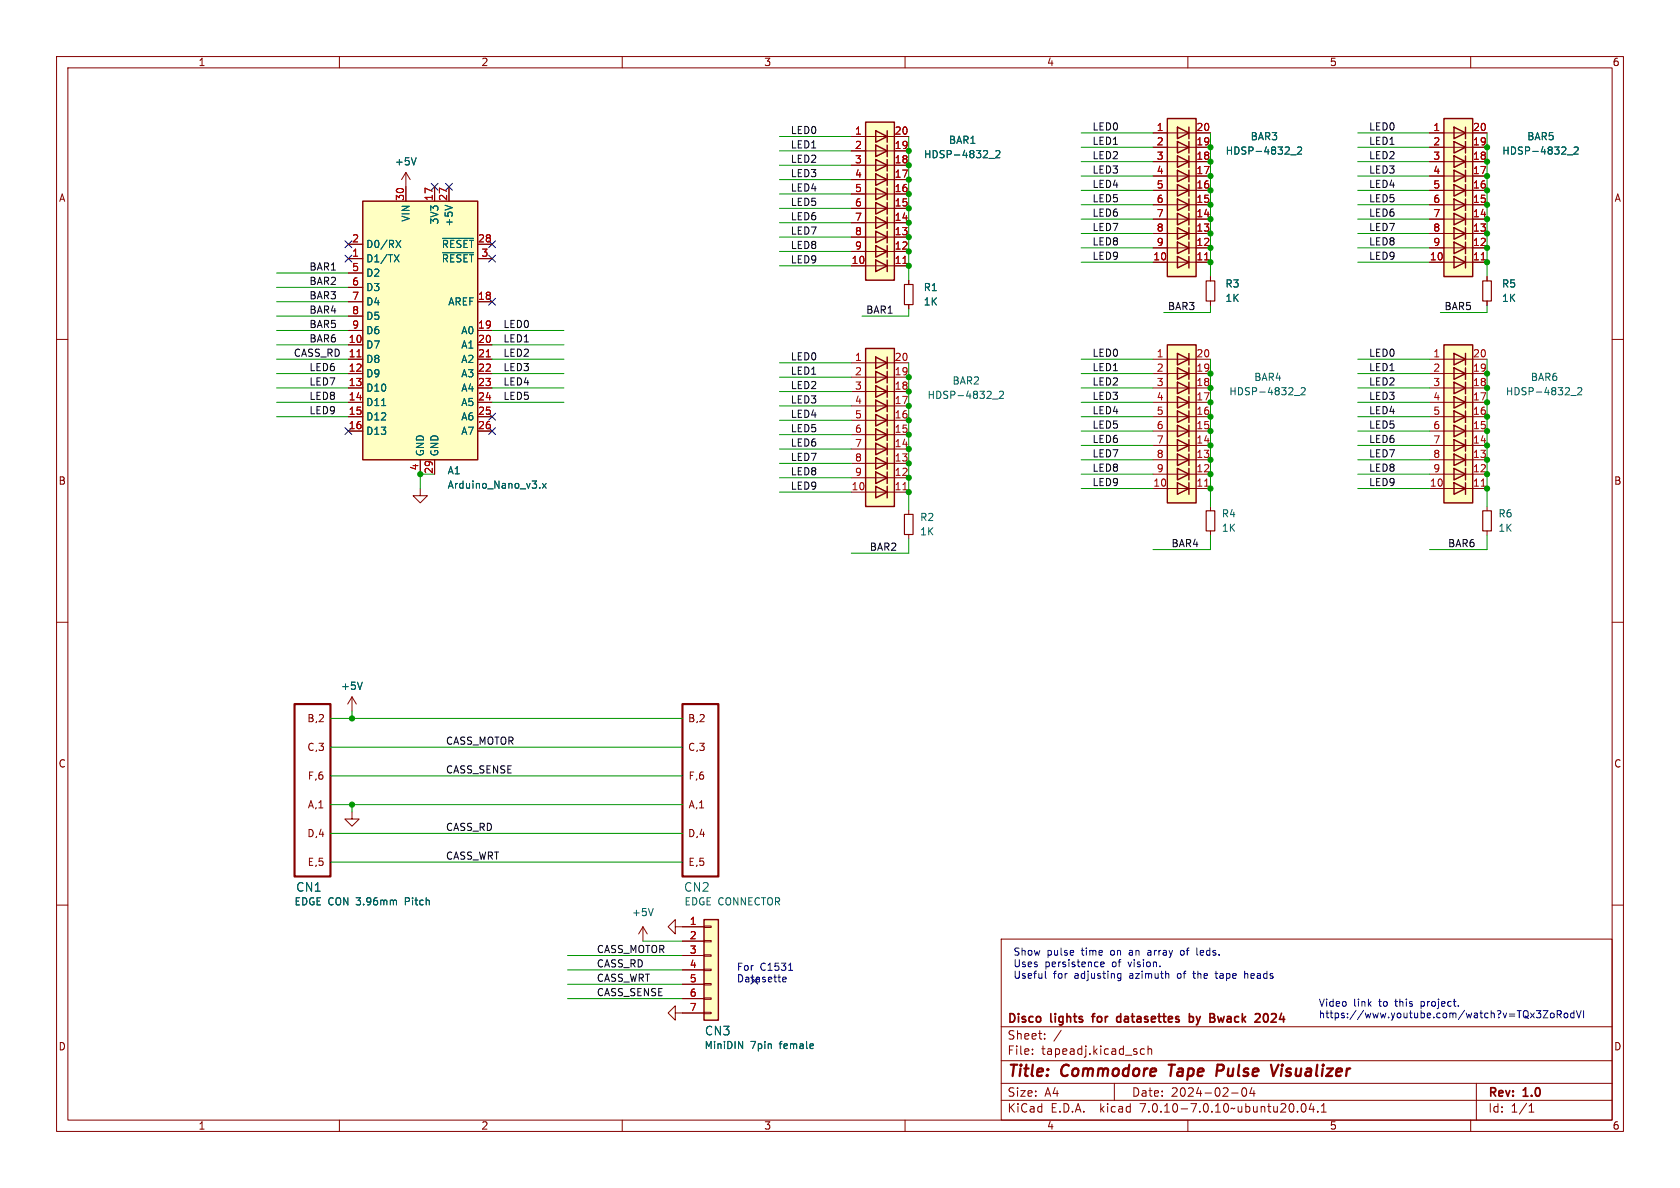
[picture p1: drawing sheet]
<svg xmlns="http://www.w3.org/2000/svg" width="297mm" height="210mm" viewBox="0 0 297 210" stroke-linecap="round" stroke-linejoin="round" font-family="sans-serif">
<g fill="none" stroke="#840000" stroke-width=".18">
<path d="M10 10h277v190h-277zM12 12h273v186h-273zM60 10v2M110 10v2M160 10v2M210 10v2M260 10v2M71.8 30.5v5.1M71.8 30.5l-.8 1.3M71.8 30.5l.7 1.3M76.8 33v2.6M79.4 33v2.6"/>
<path d="M150.5 39.4h10.2M150.5 34.3h10.2M150.5 29.2h10.2M150.5 26.7h10.2M150.5 24.1h10.2M150.5 36.8h10.2M150.5 31.8h10.2M203.8 38.7h10.2M203.8 33.7h10.2M203.8 28.6h10.2M203.8 26h10.2M203.8 23.5h10.2"/>
<path d="M203.8 36.2h10.2M203.8 31.1h10.2M252.7 38.7h10.2M252.7 33.7h10.2M252.7 28.6h10.2M252.7 26h10.2M252.7 23.5h10.2M252.7 36.2h10.2M252.7 31.1h10.2M10 60h2M61.6 45.7h2.5M61.6 53.3h2.5"/>
<path d="M61.6 58.4h2.5M61.6 43.2h2.5M61.6 48.3h2.5M61.6 50.8h2.5M61.6 55.9h2.5M84.5 45.7h2.5M84.5 53.3h2.5M84.5 58.4h2.5M84.5 43.2h2.5M150.5 47h10.2M150.5 44.5h10.2M150.5 41.9h10.2"/>
<path d="M160.7 49.5v.8M160.7 53.8v.8M203.8 46.4h10.2M203.8 43.8h10.2M203.8 41.3h10.2M214 48.9v.8M214 53.2v.8M252.7 46.4h10.2M252.7 43.8h10.2M252.7 41.3h10.2M262.9 48.9v.8M262.9 53.2v.8"/>
<path d="M285 60h2M61.6 61h2.5M61.6 63.5h2.5M61.6 66h2.5M61.6 68.6h2.5M61.6 71.1h2.5M61.6 73.7h2.5M61.6 76.2h2.5M84.5 61h2.5M84.5 63.5h2.5M84.5 66h2.5M84.5 68.6h2.5"/>
<path d="M84.5 71.1h2.5M84.5 73.7h2.5M84.5 76.2h2.5M150.5 79.4h10.2M150.5 74.3h10.2M150.5 69.2h10.2M150.5 66.7h10.2M150.5 64.1h10.2M150.5 76.8h10.2M150.5 71.8h10.2M203.8 63.5h10.2M203.8 66h10.2"/>
<path d="M203.8 68.6h10.2M203.8 71.1h10.2M203.8 73.7h10.2M203.8 76.2h10.2M203.8 78.7h10.2M252.7 63.5h10.2M252.7 66h10.2M252.7 68.6h10.2M252.7 71.1h10.2M252.7 73.7h10.2M252.7 76.2h10.2M252.7 78.7h10.2"/>
<path d="M74.3 86.4v1.2h1.3l-1.3 1.3-1.3-1.3h1.3M74.3 81.3v2.5M76.8 81.3v2.5M150.5 87h10.2M150.5 84.5h10.2M150.5 81.9h10.2M160.7 90.2v.7M160.7 94.5v.8M203.8 86.4h10.2M203.8 83.8h10.2M203.8 81.3h10.2M214 89.5v.8"/>
<path d="M214 93.9v.7M252.7 86.4h10.2M252.7 83.8h10.2M252.7 81.3h10.2M262.9 89.5v.8M262.9 93.9v.7M10 110h2M285 110h2M62.2 123.2l-.7 1.3M62.2 123.2v2.5M62.2 123.2l.8 1.3M10 160h2"/>
<path d="M62.2 143.5v1.3h1.3l-1.3 1.3-1.2-1.3h1.2M285 160h2M113.7 163.8l-.8 1.3M113.7 163.8v2.6M113.7 163.8l.7 1.3M119.4 163.8v-1.2l-1.3 1.2 1.3 1.3v-1.3h5.1M119.4 179.1v-1.3l-1.3 1.3 1.3 1.2v-1.2h5.1M120.6 166.4h3.9M120.6 168.9h3.9M120.6 171.5h3.9M120.6 174h3.9M120.6 176.5h3.9"/>
<path d="M124.5 178.9h1.2v.3h-1.2zM124.5 176.4h1.2v.3h-1.2zM124.5 173.9h1.2v.2h-1.2zM124.5 171.3h1.2v.3h-1.2zM124.5 168.8h1.2v.2h-1.2zM124.5 166.2h1.2v.3h-1.2zM124.5 163.7h1.2v.3h-1.2zM177 166h108v32h-108zM60 198v2M110 198v2M160 198v2M177 194.5h108"/>
<path d="M177 191.5h108M177 187.5h108M177 181.5h108M182.5 186.3v.1M182.5 185.5v.1M184.7 183.6v.1M184.7 182.8v.1M187.6 182.1l-1.3 2M197 191.5v3M202.3 185.5l-.4-.1-.3 .3v.4l.1 .2h.6M203 185.5l.2-.1 .3 .1 .1 .9M203 184.9v1.5"/>
<path d="M210 198v2M217.7 193.2h1.2M219.7 192.4l.2-.1a.81 .81 0 0 1 .6 .6 .81 .81 0 0 1-.3 .8l-.2 .1a.81 .81 0 0 1-.3-1.4zM221.3 192.2l-.3 1.1h.9M221.7 192.8v1M229.4 196.5v.1M230.2 195.2l.2-.1a.81 .81 0 0 1 .6 .6 .81 .81 0 0 1-.3 .8l-.2 .1a.81 .81 0 0 1-.3-1.4zM231.8 195l-.3 1.1h.9M232.2 195.6v1M233 196.5v.1M233.6 196.6h.9M233.6 195.5l.4-.4v1.5"/>
<path d="M260 198v2M261 191.5v6.5M270.3 196.6h.9M270.3 195.5l.4-.4v1.5"/>
</g>
<path d="M206.6 188.2h1.1M207.2 188.2l-.3 2M216 188.2h-.7l-.3 2M216.1 189.2l-1 .1M226 188.2l-.9 2M226.6 188.9l-.2 1.3M226.7 188.2v.2M226.7 188.2l-.1 .1 .1 .1M226.7 188.2l.1 .1-.1 .1" fill="none" stroke="#840000" stroke-width=".4"/>
<path d="M193 179.7h.6M198.1 179.8l-.4-.1-.3 .3v.4l.2 .2h.5M210.3 179.8l.4-.1 .3 .3v.4l-.2 .2h-.5M210.3 179.2v1.5M211.5 179.7l.3 1M215.3 179.7l.3 1 .2-.7M223.7 179.2a.81 .81 0 0 1 .6 .6 .81 .81 0 0 1-.3 .8l-.3 .1M211.6 181.1l-.1 .1" fill="none" stroke="#840000" stroke-width=".3"/>
<g fill="#ffffc2" stroke="#ffffc2" stroke-width=".18">
<path d="M64.1 35.6h20.4v45.7h-20.4z"/>
<path d="M153 61.6h5.1v27.9h-5.1z"/>
<path d="M206.4 21h5.1v27.9h-5.1z"/>
<path d="M124.5 162.6h2.5v17.7h-2.5z"/>
<path d="M206.4 61h5.1v27.9h-5.1z"/>
<path d="M255.3 61h5v27.9h-5z"/>
<path d="M255.3 21h5v27.9h-5z"/>
<path d="M153 21.6h5.1v27.9h-5.1z"/>
</g>
<g fill="none" stroke="#840000" stroke-width=".25">
<path d="M64.1 35.6h20.4v45.7h-20.4zM153 21.6h5.1v27.9h-5.1zM154.8 38.4l2 1-2 1zM154.8 35.8l2 1-2 1zM154.8 33.3l2 1-2 1zM154.8 30.7l2 1.1-2 1zM154.8 28.2l2 1-2 1zM154.8 25.7l2 1-2 1zM154.8 23.1l2 1-2 1zM156.8 23.1v2M156.8 25.7v2M156.8 28.2v2"/>
<path d="M156.8 30.7v2.1M156.8 33.3v2M156.8 35.8v2M156.8 38.4v2M206.4 21h5.1v27.9h-5.1zM208.2 37.7l2 1-2 1.1zM208.2 35.2l2 1-2 1zM208.2 32.6l2 1.1-2 1zM208.2 30.1l2 1-2 1zM208.2 27.6l2 1-2 1zM208.2 25l2 1-2 1.1zM208.2 22.5l2 1-2 1z"/>
<path d="M210.2 22.5v2M210.2 25v2.1M210.2 27.6v2M210.2 30.1v2M210.2 32.6v2.1M210.2 35.2v2M210.2 37.7v2.1M255.3 21h5v27.9h-5zM257 37.7l2.1 1-2.1 1.1zM257 35.2l2.1 1-2.1 1zM257 32.6l2.1 1.1-2.1 1zM257 30.1l2.1 1-2.1 1z"/>
<path d="M257 27.6l2.1 1-2.1 1zM257 25l2.1 1-2.1 1.1zM257 22.5l2.1 1-2.1 1zM259.1 22.5v2M259.1 25v2.1M259.1 27.6v2M259.1 30.1v2M259.1 32.6v2.1M259.1 35.2v2M259.1 37.7v2.1M154.8 46l2 1-2 1zM154.8 43.4l2 1.1-2 1z"/>
<path d="M154.8 40.9l2 1-2 1zM156.8 40.9v2M156.8 43.4v2.1M156.8 46v2M208.2 45.3l2 1.1-2 1zM208.2 42.8l2 1-2 1zM208.2 40.3l2 1-2 1zM210.2 40.3v2M210.2 42.8v2M210.2 45.3v2.1M257 45.3l2.1 1.1-2.1 1zM257 42.8l2.1 1-2.1 1z"/>
<path d="M257 40.3l2.1 1-2.1 1zM259.1 40.3v2M259.1 42.8v2M259.1 45.3v2.1M153 61.6h5.1v27.9h-5.1zM154.8 78.4l2 1-2 1zM154.8 75.8l2 1-2 1.1zM154.8 73.3l2 1-2 1zM154.8 70.7l2 1.1-2 1zM154.8 68.2l2 1-2 1zM154.8 65.7l2 1-2 1zM154.8 63.1l2 1-2 1.1z"/>
<path d="M156.8 63.1v2.1M156.8 65.7v2M156.8 68.2v2M156.8 70.7v2.1M156.8 73.3v2M156.8 75.8v2.1M156.8 78.4v2M206.4 61h5.1v27.9h-5.1zM208.2 77.7l2 1-2 1.1zM208.2 75.2l2 1-2 1zM208.2 72.6l2 1.1-2 1zM208.2 70.1l2 1-2 1z"/>
<path d="M208.2 67.6l2 1-2 1zM208.2 65l2 1-2 1.1zM208.2 62.5l2 1-2 1zM210.2 62.5v2M210.2 65v2.1M210.2 67.6v2M210.2 70.1v2M210.2 72.6v2.1M210.2 75.2v2M210.2 77.7v2.1M255.3 61h5v27.9h-5zM257 77.7l2.1 1-2.1 1.1z"/>
<path d="M257 75.2l2.1 1-2.1 1zM257 72.6l2.1 1.1-2.1 1zM257 70.1l2.1 1-2.1 1zM257 67.6l2.1 1-2.1 1zM257 65l2.1 1-2.1 1.1zM257 62.5l2.1 1-2.1 1zM259.1 62.5v2M259.1 65v2.1M259.1 67.6v2M259.1 70.1v2M259.1 72.6v2.1M259.1 75.2v2"/>
<path d="M259.1 77.7v2.1M154.8 86l2 1-2 1zM154.8 83.4l2 1.1-2 1zM154.8 80.9l2 1-2 1zM156.8 80.9v2M156.8 83.4v2.1M156.8 86v2M208.2 85.3l2 1.1-2 1zM208.2 82.8l2 1-2 1zM208.2 80.3l2 1-2 1zM210.2 80.3v2M210.2 82.8v2"/>
<path d="M210.2 85.3v2.1M257 85.3l2.1 1.1-2.1 1zM257 82.8l2.1 1-2.1 1zM257 80.3l2.1 1-2.1 1zM259.1 80.3v2M259.1 82.8v2M259.1 85.3v2.1M124.5 162.6h2.5v17.7h-2.5z"/>
</g>
<g fill="none" stroke="#006464" stroke-width=".18">
<path d="M73.6 27.9l-.5 1.3M78.7 36.3l1.3 .4M174.8 28h1M176 26.7l.5-.1 .3 .4-.8 .9h.8M228.2 27.4h.9M229.4 26.1l.5-.1 .2 .3-.8 .9h.8M277.1 27.4h.9M278.3 26.1l.5-.1 .2 .3-.8 .9h.8M69.7 45l.8 1.3M70 42.5l.9 1.3M70.5 45l-.8 1.3M70.9 42.5l-.9 1.3"/>
<path d="M78.2 42.1h5.5M78.2 44.7h5.5M67.5 71.7h.7M175.5 70.6h.9M176.7 69.3l.5-.1 .2 .3-.8 .9h.8M228.8 69.9h1M230 68.6l.5-.1 .2 .4-.7 .9h.7M277.7 69.9h1M278.9 68.6l.5-.1 .2 .4-.7 .9h.7M95.4 86.2v.1M95.9 85.5l.7 .8M96.6 85.5l-.7 .8"/>
<path d="M64 120.6l-.4 1.3M69.9 159.1l.2 .2v.7M115.5 160.6l-.4 1.3M130.6 184.1l.7 1.3v-1.3M143.7 184.6l.1 .2-.6 .1"/>
</g>
<path d="M159.6 46.6h.8M213 45.9h.7M261.9 45.9h.7M63.1 63.1h.7M86 63.1h.7M159.6 86.6h.8M213 85.9h.7M261.9 85.9h.7" fill="none" stroke="#a90000" stroke-width=".18"/>
<path d="M52.1 124.5h6.3v30.4h-6.3zM120.6 124.5h6.4v30.4h-6.4z" fill="none" stroke="#840000" stroke-width=".38"/>
<path d="M159.9 50.3h1.5v3.5h-1.5zM213.2 49.7h1.6v3.5h-1.6zM262.1 49.7h1.6v3.5h-1.6zM159.9 90.9h1.5v3.6h-1.5zM213.2 90.3h1.6v3.6h-1.6zM262.1 90.3h1.6v3.6h-1.6z" fill="none" stroke="#840000" stroke-width=".2"/>
<g fill="none" stroke="#0000c2" stroke-width=".18">
<path d="M138.4 173.2l.6-.2-.1-.2-.3-.1-.2 .2v.6h.5M139.4 171.5h.7M184.8 171.7v1.1l.2 .1M194.6 170.5l.6-.1-.1-.3h-.3l-.2 .1 .1 .6h.4M197.6 172.8l.2 .1h.4M198.2 172.1v1l-.3 .3-.3-.1M198.2 172.2l-.4-.1-.2 .1M203.1 168l-.2 .1M203.1 168.4l-.2 .1 .2 .4M209.1 168l-.3 .1-.1 .1v.5l.4 .2M210.9 172.1h.4M211 171.7l.1 1.2"/>
<path d="M211.6 168.7l.2 .2M214.8 172.1h.5M215 171.7v1.1l.3 .1M220.1 172.2l.3-.1 .2 .2M220.1 171.7v1.2M272.8 178.7h.9l-.9 1.2h.9M274.1 179.2l.2-.1 .4 .1 .1 .5-.2 .2h-.3l-.2-.1zM275.3 179.3h.6l.1-.2v-.3l-.7-.1v1.2M275.6 179.3l.4 .6M276.6 179.1h.3l.3 .2v.4l-.3 .2h-.3l-.1-.2zM278.3 179.1h-.4l-.2 .2 .1 .6h.5M278.3 178.7v1.2"/>
<path d="M278.7 178.7l.4 1.2 .4-1.2M280 178.7v1.2"/>
</g>
<g fill="none" stroke="#009600" stroke-width=".18">
<path d="M137.8 29.2h12.7M137.8 31.8h12.7M137.8 34.3h12.7M137.8 36.8h12.7M137.8 39.4h12.7M137.8 26.7h12.7M137.8 24.1h12.7M160.7 24.1v25.4M191.1 33.7h12.7M191.1 31.1h12.7M191.1 28.6h12.7M191.1 26h12.7"/>
<path d="M191.1 23.5h12.7M191.1 36.2h12.7M191.1 38.7h12.7M214 23.5v25.4M240 33.7h12.7M240 31.1h12.7M240 28.6h12.7M240 26h12.7M240 23.5h12.7M240 36.2h12.7M240 38.7h12.7M262.9 23.5v25.4"/>
<path d="M48.9 58.4h12.7M48.9 55.9h12.7M48.9 53.3h12.7M48.9 48.3h12.7M48.9 50.8h12.7M87 58.4h12.7M137.8 47h12.7M137.8 44.5h12.7M137.8 41.9h12.7M160.7 54.6v1.3h-8.3M191.1 41.3h12.7M191.1 43.8h12.7"/>
<path d="M191.1 46.4h12.7M214 54v1.2h-8.3M240 41.3h12.7M240 43.8h12.7M240 46.4h12.7M262.9 54v1.2h-8.3M48.9 63.5h12.7M48.9 66h12.7M48.9 73.7h12.7M48.9 71.1h12.7M48.9 68.6h12.7M48.9 61h12.7"/>
<path d="M87 63.5h12.7M87 66h12.7M87 71.1h12.7M87 68.6h12.7M87 61h12.7M137.8 76.8h12.7M137.8 74.3h12.7M137.8 79.4h12.7M137.8 69.2h12.7M137.8 64.1h12.7M137.8 66.7h12.7M137.8 71.8h12.7"/>
<path d="M160.7 64.1v26.1M191.1 63.5h12.7M191.1 66h12.7M191.1 73.7h12.7M191.1 71.1h12.7M191.1 68.6h12.7M191.1 78.7h12.7M191.1 76.2h12.7M214 63.5v26M240 63.5h12.7M240 66h12.7M240 73.7h12.7"/>
<path d="M240 71.1h12.7M240 68.6h12.7M240 78.7h12.7M240 76.2h12.7M262.9 63.5v26M76.8 83.8h-2.5v2.6M137.8 81.9h12.7M137.8 87h12.7M137.8 84.5h12.7M160.7 95.3v2.5h-10.2M191.1 83.8h12.7M191.1 81.3h12.7"/>
<path d="M191.1 86.4h12.7M214 94.6v2.6h-10.2M240 83.8h12.7M240 81.3h12.7M240 86.4h12.7M262.9 94.6v2.6h-10.2M58.4 127h62.2M58.4 137.2h62.2M58.4 132.1h62.2M62.2 125.7v1.3M58.4 152.4h62.2M58.4 142.2h62.2"/>
<path d="M58.4 147.3h62.2M62.2 142.2v1.3M100.3 174h20.3M100.3 168.9h20.3M100.3 176.5h20.3M100.3 171.5h20.3M113.7 166.4h6.9"/>
</g>
<g fill="none" stroke="#000084" stroke-width=".18">
<path d="M76.2 32.4l1.2 1.2M77.4 32.4l-1.2 1.2M78.8 32.4l1.2 1.2M80 32.4l-1.2 1.2M61 42.6l1.2 1.2M61 45.1l1.2 1.2M62.2 42.6l-1.2 1.2M62.2 45.1l-1.2 1.2M86.4 45.1l1.2 1.2M86.4 52.7l1.2 1.2M86.4 42.6l1.2 1.2M87.6 45.1l-1.2 1.2"/>
<path d="M87.6 52.7l-1.2 1.2M87.6 42.6l-1.2 1.2M61 75.6l1.2 1.2M62.2 75.6l-1.2 1.2M86.4 75.6l1.2 1.2M86.4 73.1l1.2 1.2M87.6 75.6l-1.2 1.2M87.6 73.1l-1.2 1.2"/>
</g>
<g fill="#009600" stroke="#009600" stroke-width=".18">
<circle cx="262.9" cy="36.2" r=".46"/>
<circle cx="262.9" cy="33.7" r=".46"/>
<circle cx="262.9" cy="38.7" r=".46"/>
<circle cx="262.9" cy="41.3" r=".46"/>
<circle cx="262.9" cy="31.1" r=".46"/>
<circle cx="262.9" cy="46.4" r=".46"/>
<circle cx="262.9" cy="26" r=".46"/>
<circle cx="262.9" cy="28.6" r=".46"/>
<circle cx="262.9" cy="43.8" r=".46"/>
<circle cx="160.7" cy="47" r=".46"/>
<circle cx="160.7" cy="41.9" r=".46"/>
<circle cx="160.7" cy="66.7" r=".46"/>
<circle cx="160.7" cy="26.7" r=".46"/>
<circle cx="160.7" cy="29.2" r=".46"/>
<circle cx="160.7" cy="31.8" r=".46"/>
<circle cx="160.7" cy="34.3" r=".46"/>
<circle cx="214" cy="43.8" r=".46"/>
<circle cx="214" cy="66" r=".46"/>
<circle cx="214" cy="46.4" r=".46"/>
<circle cx="214" cy="73.7" r=".46"/>
<circle cx="214" cy="71.1" r=".46"/>
<circle cx="214" cy="68.6" r=".46"/>
<circle cx="262.9" cy="78.7" r=".46"/>
<circle cx="262.9" cy="81.3" r=".46"/>
<circle cx="262.9" cy="76.2" r=".46"/>
<circle cx="262.9" cy="73.7" r=".46"/>
<circle cx="262.9" cy="71.1" r=".46"/>
<circle cx="262.9" cy="86.4" r=".46"/>
<circle cx="262.9" cy="83.8" r=".46"/>
<circle cx="262.9" cy="68.6" r=".46"/>
<circle cx="262.9" cy="66" r=".46"/>
<circle cx="214" cy="36.2" r=".46"/>
<circle cx="214" cy="38.7" r=".46"/>
<circle cx="214" cy="31.1" r=".46"/>
<circle cx="214" cy="33.7" r=".46"/>
<circle cx="214" cy="28.6" r=".46"/>
<circle cx="214" cy="26" r=".46"/>
<circle cx="214" cy="41.3" r=".46"/>
<circle cx="160.7" cy="71.8" r=".46"/>
<circle cx="160.7" cy="76.8" r=".46"/>
<circle cx="160.7" cy="74.3" r=".46"/>
<circle cx="160.7" cy="79.4" r=".46"/>
<circle cx="160.7" cy="69.2" r=".46"/>
<circle cx="214" cy="83.8" r=".46"/>
<circle cx="214" cy="86.4" r=".46"/>
<circle cx="214" cy="81.3" r=".46"/>
<circle cx="214" cy="78.7" r=".46"/>
<circle cx="214" cy="76.2" r=".46"/>
<circle cx="160.7" cy="39.4" r=".46"/>
<circle cx="160.7" cy="44.5" r=".46"/>
<circle cx="160.7" cy="36.8" r=".46"/>
<circle cx="160.7" cy="87" r=".46"/>
<circle cx="74.3" cy="83.8" r=".46"/>
<circle cx="62.2" cy="127" r=".46"/>
<circle cx="62.2" cy="142.2" r=".46"/>
<circle cx="160.7" cy="84.5" r=".46"/>
<circle cx="160.7" cy="81.9" r=".46"/>
</g>
<g font-size="2.8" fill="#840000">
<text x="178" y="190.9">Title:</text>
<text x="187.7" y="190.9">Commodore</text>
<text x="207.5" y="190.9">Tape</text>
<text x="216.7" y="190.9">Pulse</text>
<text x="227.2" y="190.9">Visualizer</text>
</g>
<g font-size="2.1" fill="#006464">
<text x="52.2" y="157.8">CN1</text>
<text x="120.8" y="157.8">CN2</text>
<text x="124.5" y="183.2">CN3</text>
</g>
<g font-size="2.1" fill="#840000">
<text x="178" y="184">Sheet:</text>
<text x="178" y="181.2">Disco</text>
<text x="185.8" y="181.2">lights</text>
<text x="193.8" y="181.2">for</text>
<text x="198.7" y="181.2">datasettes</text>
<text x="212.1" y="181.2">by</text>
<text x="216.4" y="181.2">Bwack</text>
<text x="225" y="181.2">2024</text>
<text x="178" y="186.7">File:</text>
<text x="184.1" y="186.7">tapeadj.kicad_sch</text>
<text x="178" y="196.9">KiCad</text>
<text x="178" y="194.1">Size:</text>
<text x="184.7" y="194.1">A4</text>
<text x="185.7" y="196.9">E.D.A.</text>
<text x="194.6" y="196.9">kicad</text>
<text x="200" y="194.1">Date:</text>
<text x="201.8" y="196.9">7.0.10-7.0.10~ubuntu20.04.1</text>
<text x="207" y="194.1">2024-02-04</text>
<text x="263" y="194.3">Rev:</text>
<text x="263" y="196.9">Id:</text>
<text x="267.1" y="196.9">1/1</text>
<text x="269.4" y="194.3">1.0</text>
</g>
<g font-size="1.8" fill="#840000">
<text x="35" y="11.9">1</text>
<text x="85" y="11.9">2</text>
<text x="135" y="11.9">3</text>
<text x="185" y="11.9">4</text>
<text x="235" y="11.9">5</text>
<text x="285" y="11.9">6</text>
<text x="10.3" y="35.9">A</text>
<text x="285.3" y="35.9">A</text>
<text x="10.3" y="85.9">B</text>
<text x="285.3" y="85.9">B</text>
<text x="54.2" y="127.9">B,2</text>
<text x="121.5" y="127.9">B,2</text>
<text x="10.3" y="135.9">C</text>
<text x="54.2" y="133">C,3</text>
<text x="121.5" y="133">C,3</text>
<text x="285.3" y="135.9">C</text>
<text x="54.3" y="143.1">A,1</text>
<text x="54.3" y="138">F,6</text>
<text x="121.6" y="143.1">A,1</text>
<text x="121.6" y="138">F,6</text>
<text x="54.2" y="148.2">D,4</text>
<text x="121.5" y="148.2">D,4</text>
<text x="54.3" y="153.3">E,5</text>
<text x="121.6" y="153.3">E,5</text>
<text x="10.3" y="185.9">D</text>
<text x="285.3" y="185.9">D</text>
<text x="35" y="199.9">1</text>
<text x="85" y="199.9">2</text>
<text x="135" y="199.9">3</text>
<text x="185" y="199.9">4</text>
<text x="235" y="199.9">5</text>
<text x="285" y="199.9">6</text>
</g>
<g font-size="1.8" fill="#0f0f0f">
<text x="139.7" y="23.8">LED0</text>
<text x="193" y="23.1">LED0</text>
<text x="241.9" y="23.1">LED0</text>
<text x="139.7" y="26.3">LED1</text>
<text x="139.7" y="28.9">LED2</text>
<text x="193" y="25.7">LED1</text>
<text x="193" y="28.2">LED2</text>
<text x="241.9" y="28.2">LED2</text>
<text x="241.9" y="25.7">LED1</text>
<text x="139.7" y="33.9">LED4</text>
<text x="139.7" y="31.4">LED3</text>
<text x="193" y="33.3">LED4</text>
<text x="193" y="35.8">LED5</text>
<text x="193" y="30.8">LED3</text>
<text x="241.9" y="33.3">LED4</text>
<text x="241.9" y="35.8">LED5</text>
<text x="241.9" y="30.8">LED3</text>
<text x="139.7" y="36.5">LED5</text>
<text x="139.7" y="39">LED6</text>
<text x="139.7" y="41.6">LED7</text>
<text x="193" y="40.9">LED7</text>
<text x="193" y="38.4">LED6</text>
<text x="241.9" y="38.4">LED6</text>
<text x="241.9" y="40.9">LED7</text>
<text x="54.6" y="47.9">BAR1</text>
<text x="139.7" y="44.1">LED8</text>
<text x="139.7" y="46.6">LED9</text>
<text x="193" y="46">LED9</text>
<text x="193" y="43.5">LED8</text>
<text x="241.9" y="46">LED9</text>
<text x="241.9" y="43.5">LED8</text>
<text x="54.6" y="50.5">BAR2</text>
<text x="54.6" y="53">BAR3</text>
<text x="54.6" y="55.5">BAR4</text>
<text x="54.6" y="58.1">BAR5</text>
<text x="88.9" y="58.1">LED0</text>
<text x="153" y="55.5">BAR1</text>
<text x="206.4" y="54.9">BAR3</text>
<text x="255.3" y="54.9">BAR5</text>
<text x="51.8" y="63.2">CASS_RD</text>
<text x="54.6" y="65.7">LED6</text>
<text x="54.6" y="60.6">BAR6</text>
<text x="88.9" y="60.6">LED1</text>
<text x="88.9" y="65.7">LED3</text>
<text x="88.9" y="63.2">LED2</text>
<text x="139.7" y="63.8">LED0</text>
<text x="193" y="65.7">LED1</text>
<text x="193" y="63.2">LED0</text>
<text x="241.9" y="63.2">LED0</text>
<text x="241.9" y="65.7">LED1</text>
<text x="54.6" y="70.8">LED8</text>
<text x="54.6" y="68.2">LED7</text>
<text x="88.9" y="70.8">LED5</text>
<text x="88.9" y="68.2">LED4</text>
<text x="139.7" y="68.9">LED2</text>
<text x="139.7" y="71.4">LED3</text>
<text x="139.7" y="66.3">LED1</text>
<text x="193" y="68.2">LED2</text>
<text x="193" y="70.8">LED3</text>
<text x="241.9" y="68.2">LED2</text>
<text x="241.9" y="70.8">LED3</text>
<text x="54.6" y="73.3">LED9</text>
<text x="139.7" y="73.9">LED4</text>
<text x="139.7" y="76.5">LED5</text>
<text x="193" y="75.9">LED5</text>
<text x="193" y="73.3">LED4</text>
<text x="241.9" y="73.3">LED4</text>
<text x="241.9" y="75.9">LED5</text>
<text x="139.7" y="79">LED6</text>
<text x="139.7" y="81.6">LED7</text>
<text x="193" y="80.9">LED7</text>
<text x="193" y="78.4">LED6</text>
<text x="193" y="83.5">LED8</text>
<text x="241.9" y="83.5">LED8</text>
<text x="241.9" y="80.9">LED7</text>
<text x="241.9" y="78.4">LED6</text>
<text x="139.7" y="86.6">LED9</text>
<text x="139.7" y="84.1">LED8</text>
<text x="193" y="86">LED9</text>
<text x="241.9" y="86">LED9</text>
<text x="153.7" y="97.4">BAR2</text>
<text x="207" y="96.8">BAR4</text>
<text x="255.9" y="96.8">BAR6</text>
<text x="78.7" y="131.7">CASS_MOTOR</text>
<text x="78.7" y="136.8">CASS_SENSE</text>
<text x="78.7" y="147">CASS_RD</text>
<text x="78.7" y="152.1">CASS_WRT</text>
<text x="105.4" y="171.1">CASS_RD</text>
<text x="105.4" y="168.6">CASS_MOTOR</text>
<text x="105.4" y="173.6">CASS_WRT</text>
<text x="105.4" y="176.2">CASS_SENSE</text>
</g>
<g font-size="1.8" fill="#a90000">
<text x="151.1" y="23.9">1</text>
<text x="158.1" y="23.9">20</text>
<text x="204.4" y="23.2">1</text>
<text x="211.4" y="23.2">20</text>
<text x="253.3" y="23.2">1</text>
<text x="260.3" y="23.2">20</text>
<text x="151.1" y="26.4">2</text>
<text x="151.1" y="29">3</text>
<text x="158.1" y="29">18</text>
<text x="158.1" y="26.4">19</text>
<text x="204.4" y="25.8">2</text>
<text x="204.4" y="28.3">3</text>
<text x="211.4" y="28.3">18</text>
<text x="211.4" y="25.8">19</text>
<text x="253.3" y="25.8">2</text>
<text x="253.3" y="28.3">3</text>
<text x="260.3" y="28.3">18</text>
<text x="260.3" y="25.8">19</text>
<text x="71.5" y="35.6" transform="rotate(-90 71.5 35.6)">30</text>
<text x="76.6" y="35.6" transform="rotate(-90 76.6 35.6)">17</text>
<text x="79.1" y="35.6" transform="rotate(-90 79.1 35.6)">27</text>
<text x="151.1" y="31.5">4</text>
<text x="151.1" y="34">5</text>
<text x="158.1" y="34">16</text>
<text x="158.1" y="31.5">17</text>
<text x="204.4" y="30.9">4</text>
<text x="204.4" y="33.4">5</text>
<text x="204.4" y="35.9">6</text>
<text x="211.4" y="35.9">15</text>
<text x="211.4" y="33.4">16</text>
<text x="211.4" y="30.9">17</text>
<text x="253.3" y="30.9">4</text>
<text x="253.3" y="33.4">5</text>
<text x="253.3" y="35.9">6</text>
<text x="260.3" y="35.9">15</text>
<text x="260.3" y="33.4">16</text>
<text x="260.3" y="30.9">17</text>
<text x="151.1" y="36.6">6</text>
<text x="151.1" y="39.1">7</text>
<text x="151.1" y="41.7">8</text>
<text x="158.1" y="41.7">13</text>
<text x="158.1" y="39.1">14</text>
<text x="158.1" y="36.6">15</text>
<text x="204.4" y="38.5">7</text>
<text x="204.4" y="41">8</text>
<text x="211.4" y="41">13</text>
<text x="211.4" y="38.5">14</text>
<text x="253.3" y="38.5">7</text>
<text x="253.3" y="41">8</text>
<text x="260.3" y="41">13</text>
<text x="260.3" y="38.5">14</text>
<text x="62.2" y="45.5">1</text>
<text x="62.2" y="42.9">2</text>
<text x="84.4" y="42.9">28</text>
<text x="85" y="45.5">3</text>
<text x="150.5" y="46.7">10</text>
<text x="151.1" y="44.2">9</text>
<text x="158.1" y="46.7">11</text>
<text x="158.1" y="44.2">12</text>
<text x="203.8" y="46.1">10</text>
<text x="204.4" y="43.6">9</text>
<text x="211.4" y="46.1">11</text>
<text x="211.4" y="43.6">12</text>
<text x="252.7" y="46.1">10</text>
<text x="253.3" y="43.6">9</text>
<text x="260.3" y="46.1">11</text>
<text x="260.3" y="43.6">12</text>
<text x="62.2" y="48">5</text>
<text x="62.2" y="50.5">6</text>
<text x="62.2" y="53.1">7</text>
<text x="84.4" y="53.1">18</text>
<text x="62.2" y="55.6">8</text>
<text x="62.2" y="58.2">9</text>
<text x="84.4" y="58.2">19</text>
<text x="61.6" y="60.7">10</text>
<text x="61.6" y="63.2">11</text>
<text x="61.6" y="65.8">12</text>
<text x="84.4" y="60.7">20</text>
<text x="84.4" y="63.2">21</text>
<text x="84.4" y="65.8">22</text>
<text x="151.1" y="63.9">1</text>
<text x="158.1" y="63.9">20</text>
<text x="204.4" y="63.2">1</text>
<text x="204.4" y="65.8">2</text>
<text x="211.4" y="65.8">19</text>
<text x="211.4" y="63.2">20</text>
<text x="253.3" y="63.2">1</text>
<text x="253.3" y="65.8">2</text>
<text x="260.3" y="65.8">19</text>
<text x="260.3" y="63.2">20</text>
<text x="61.6" y="68.3">13</text>
<text x="61.6" y="70.9">14</text>
<text x="84.4" y="68.3">23</text>
<text x="84.4" y="70.9">24</text>
<text x="151.1" y="66.4">2</text>
<text x="151.1" y="69">3</text>
<text x="151.1" y="71.5">4</text>
<text x="158.1" y="71.5">17</text>
<text x="158.1" y="69">18</text>
<text x="158.1" y="66.4">19</text>
<text x="204.4" y="68.3">3</text>
<text x="204.4" y="70.9">4</text>
<text x="211.4" y="70.9">17</text>
<text x="211.4" y="68.3">18</text>
<text x="253.3" y="68.3">3</text>
<text x="253.3" y="70.9">4</text>
<text x="260.3" y="70.9">17</text>
<text x="260.3" y="68.3">18</text>
<text x="61.6" y="73.4">15</text>
<text x="61.6" y="75.9">16</text>
<text x="84.4" y="73.4">25</text>
<text x="84.4" y="75.9">26</text>
<text x="151.1" y="74">5</text>
<text x="151.1" y="76.6">6</text>
<text x="158.1" y="76.6">15</text>
<text x="158.1" y="74">16</text>
<text x="204.4" y="73.4">5</text>
<text x="204.4" y="75.9">6</text>
<text x="211.4" y="75.9">15</text>
<text x="211.4" y="73.4">16</text>
<text x="253.3" y="73.4">5</text>
<text x="253.3" y="75.9">6</text>
<text x="260.3" y="75.9">15</text>
<text x="260.3" y="73.4">16</text>
<text x="74" y="83.3" transform="rotate(-90 74 83.3)">4</text>
<text x="76.6" y="83.9" transform="rotate(-90 76.6 83.9)">29</text>
<text x="151.1" y="79.1">7</text>
<text x="151.1" y="81.7">8</text>
<text x="158.1" y="81.7">13</text>
<text x="158.1" y="79.1">14</text>
<text x="204.4" y="78.5">7</text>
<text x="204.4" y="81">8</text>
<text x="204.4" y="83.6">9</text>
<text x="211.4" y="83.6">12</text>
<text x="211.4" y="81">13</text>
<text x="211.4" y="78.5">14</text>
<text x="253.3" y="78.5">7</text>
<text x="253.3" y="81">8</text>
<text x="253.3" y="83.6">9</text>
<text x="260.3" y="83.6">12</text>
<text x="260.3" y="81">13</text>
<text x="260.3" y="78.5">14</text>
<text x="150.5" y="86.7">10</text>
<text x="151.1" y="84.2">9</text>
<text x="158.1" y="86.7">11</text>
<text x="158.1" y="84.2">12</text>
<text x="203.8" y="86.1">10</text>
<text x="211.4" y="86.1">11</text>
<text x="252.7" y="86.1">10</text>
<text x="260.3" y="86.1">11</text>
<text x="121.8" y="163.6">1</text>
<text x="121.8" y="166.1">2</text>
<text x="121.8" y="168.7">3</text>
<text x="121.8" y="171.2">4</text>
<text x="121.8" y="173.7">5</text>
<text x="121.8" y="176.3">6</text>
<text x="121.8" y="178.8">7</text>
</g>
<g font-size="1.8" fill="#006464">
<text x="69.7" y="29.4">+5V</text>
<text x="163.2" y="28.2">HDSP-4832_2</text>
<text x="167.7" y="25.6">BAR1</text>
<text x="216.6" y="27.5">HDSP-4832_2</text>
<text x="221" y="25">BAR3</text>
<text x="265.5" y="27.5">HDSP-4832_2</text>
<text x="269.9" y="25">BAR5</text>
<text x="72.6" y="39.3" transform="rotate(-90 72.6 39.3)">VIN</text>
<text x="77.7" y="39.8" transform="rotate(-90 77.7 39.8)">3V3</text>
<text x="80.2" y="40.1" transform="rotate(-90 80.2 40.1)">+5V</text>
<text x="64.6" y="46.6">D1/TX</text>
<text x="64.6" y="44">D0/RX</text>
<text x="78" y="44">~{RESET}</text>
<text x="78" y="46.6">~{RESET}</text>
<text x="64.6" y="49.1">D2</text>
<text x="64.6" y="51.7">D3</text>
<text x="163.2" y="51.7">R1</text>
<text x="216.5" y="51">R3</text>
<text x="216.5" y="53.6">1K</text>
<text x="265.4" y="51">R5</text>
<text x="265.4" y="53.6">1K</text>
<text x="64.6" y="54.2">D4</text>
<text x="64.6" y="56.7">D5</text>
<text x="64.6" y="59.3">D6</text>
<text x="79.1" y="54.2">AREF</text>
<text x="81.4" y="59.3">A0</text>
<text x="163.2" y="54.2">1K</text>
<text x="64.6" y="61.8">D7</text>
<text x="64.6" y="64.4">D8</text>
<text x="81.4" y="61.8">A1</text>
<text x="81.4" y="64.4">A2</text>
<text x="64.6" y="66.9">D9</text>
<text x="64.6" y="69.4">D10</text>
<text x="64.6" y="72">D11</text>
<text x="81.4" y="66.9">A3</text>
<text x="81.4" y="69.4">A4</text>
<text x="81.4" y="72">A5</text>
<text x="163.9" y="70.7">HDSP-4832_2</text>
<text x="168.3" y="68.2">BAR2</text>
<text x="217.2" y="70.1">HDSP-4832_2</text>
<text x="221.6" y="67.5">BAR4</text>
<text x="266.1" y="70.1">HDSP-4832_2</text>
<text x="270.5" y="67.5">BAR6</text>
<text x="64.6" y="74.5">D12</text>
<text x="64.6" y="77.1">D13</text>
<text x="81.4" y="74.5">A6</text>
<text x="81.4" y="77.1">A7</text>
<text x="75.2" y="80.8" transform="rotate(-90 75.2 80.8)">GND</text>
<text x="77.7" y="80.8" transform="rotate(-90 77.7 80.8)">GND</text>
<text x="79" y="84">A1</text>
<text x="79" y="86.6">Arduino_Nano_v3.x</text>
<text x="162.6" y="92.3">R2</text>
<text x="162.6" y="94.8">1K</text>
<text x="215.9" y="91.7">R4</text>
<text x="215.9" y="94.2">1K</text>
<text x="264.8" y="91.7">R6</text>
<text x="264.8" y="94.2">1K</text>
<text x="60.2" y="122.1">+5V</text>
<text x="52" y="160.2">EDGE CON 3.96mm</text>
<text x="71.9" y="160.2">Pitch</text>
<text x="120.9" y="160.2">EDGE CONNECTOR</text>
<text x="111.6" y="162.2">+5V</text>
<text x="124.5" y="185.6">MiniDIN</text>
<text x="132.7" y="185.6">7pin</text>
<text x="137.9" y="185.6">female</text>
</g>
<g font-size="1.8" fill="#0000c2">
<text x="130.2" y="171.7">For</text>
<text x="134.4" y="171.7">C1531</text>
<text x="179.1" y="169">Show</text>
<text x="179.1" y="171.1">Uses</text>
<text x="179.1" y="173.1">Useful</text>
<text x="184.7" y="171.1">persistence</text>
<text x="185.1" y="169">pulse</text>
<text x="186.2" y="173.1">for</text>
<text x="190.1" y="173.1">adjusting</text>
<text x="191.3" y="169">time</text>
<text x="196.6" y="169">on</text>
<text x="196.7" y="171.1">of</text>
<text x="199.8" y="171.1">vision.</text>
<text x="199.9" y="173.1">azimuth</text>
<text x="200.1" y="169">an</text>
<text x="203.6" y="169">array</text>
<text x="208.6" y="173.1">of</text>
<text x="209.6" y="169">of</text>
<text x="211.7" y="173.1">the</text>
<text x="212.6" y="169">leds.</text>
<text x="215.8" y="173.1">tape</text>
<text x="221.1" y="173.1">heads</text>
<text x="233" y="178">Video</text>
<text x="239.3" y="178">link</text>
<text x="243.9" y="178">to</text>
<text x="247" y="178">this</text>
<text x="251.6" y="178">project.</text>
<text x="233" y="180.1">https://www.youtube.com/watch?v=TQx3ZoRodVI</text>
</g>
<text font-size="1.8" fill="#000084" x="130.2" y="173.7">Datasette</text>
</svg>
